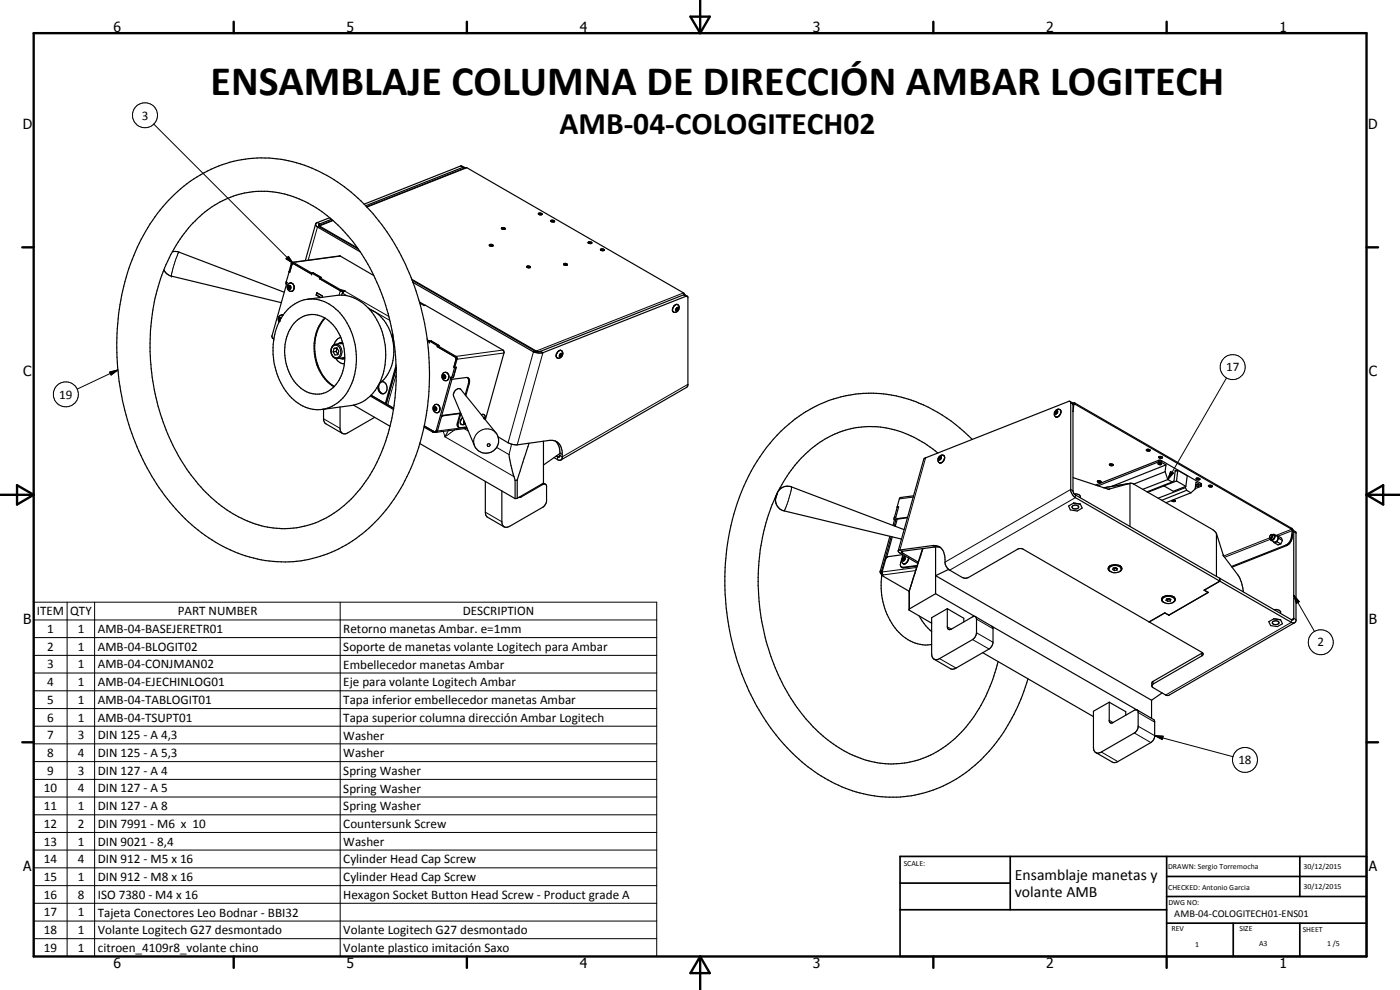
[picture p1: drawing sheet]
<svg xmlns="http://www.w3.org/2000/svg" width="420mm" height="297mm" viewBox="0 0 420 297" stroke-linecap="round" stroke-linejoin="round" font-family="sans-serif">
<g fill="none" stroke="#000" stroke-width=".35">
<path d="M139.3 50.2l-29.5 11.5M139.3 50.2l.2 .2M139.3 50.2l-1.1-.4-28.9 11.5M50.6 60.1a38.4 38.4 0 0 1 30.2-12.7 45.5 45.5 0 0 1 31.2 16.8 75.9 75.9 0 0 1 15.9 60.4 57.7 57.7 0 0 1-18.1 34.7 37.5 37.5 0 0 1-45 3.4 61.3 61.3 0 0 1-24.8-31.3 76.2 76.2 0 0 1 1.2-57.2 54.6 54.6 0 0 1 9.4-14.1zM51.7 75.6l1-.2 1 .2 31.6 12.1M59.3 65.6a27.9 27.9 0 0 1 35.6-3.2l.8 .5a47.7 47.7 0 0 1 14.7 16.3 68.2 68.2 0 0 1 8.5 31.3 62.5 62.5 0 0 1-3.9 24 37.5 37.5 0 0 1-19.4 22 28.1 28.1 0 0 1-26.6-2.9 52.1 52.1 0 0 1-20.4-28.1 66.5 66.5 0 0 1 .8-45.1 43.6 43.6 0 0 1 9.9-14.8zM87.7 79.2l-.8 2.5-.1-.1M87.7 79.2l.3-.2 5.5 3.2M87.8 78.7l-.4 .2-.7 2.6 .2 .2 .8-2.5M87.8 78.7l5.7 3.2M87.8 78.7l14.2-1.9 10.2 5.9M88 79.1l5.5 3.2"/>
<path d="M88 79.1l-.3 .1M88 79l-.1 .1M94.7 67.2l-3.1 10.9M95.3 66.8l.7 .4M95.3 66.8l-.4 .2a.77 .77 0 0 0 .4 1.1M95.3 68.1l12.8 7.5M95.6 67.7l11.7 6.7M95.7 67.6h.1M95.8 67.9l.1 .2M95.9 68.1h-.6M95.9 68.1l11.7 6.7M96 67.2l-.3 .4"/>
<path d="M99 65.3l-3.7 1.5M99.5 65.8l-3.5 1.4M99.8 66.1l-4.1 1.5M110.1 62l29.9-11.7 65.1 37.6 .4 .6M146.9 73.4a.76 .76 0 0 1 1.1 .3 .62 .62 0 0 1-.6 .2 .62 .62 0 0 1-.5-.5zM146.9 73.7l1 .1M150.5 68.4l.7-.1 .4 .3a.67 .67 0 0 1-1.1-.1zM150.6 68.6l.9 .1M161.6 64a.76 .76 0 0 1 1.1 .3 .72 .72 0 0 1-1.1-.2zM161.6 64.3l1 .1M165.3 66.2l.5-.2 .6 .3a.54 .54 0 0 1-.5 .4 .54 .54 0 0 1-.6-.3zM165.3 66.4l1 .1"/>
<path d="M169.2 79.4v-.2a.69 .69 0 0 1 1.1 .2v.1M169.2 79.4l.1 .1M169.2 79.4l1 .1M169.3 79.5h1M169.7 79.3l-.4 .2M176.6 72.9l.6-.1 .3 .2M176.6 72.6h.8l.2 .3-.4 .2-.6-.1-.1-.2zM180.3 75.1l.6-.1 .4 .2M180.3 75.1l.1-.4h.5l.4 .2v.2M180.3 75.1h1M49.2 80.9l.8 1.2 1.3 .7 33.1 8M83.9 95.7l.1 .5"/>
<path d="M84.1 95.7h-.2M84.1 95.7v.1M84.3 95.5l-.2 .2M84.4 95.5l-.3-.1-.2 .3M84.9 94.6a1.22 1.22 0 0 0-1.3 .6 1.22 1.22 0 0 0 .2 1.4M85.9 84.6l.2 .2-4.5 16.1 .1 .5 .5 .3M85.9 84.6l.2 .2-.1 .5-.2-.2zM85.9 84.6h.1M86.5 85.3a1.19 1.19 0 0 1 1.6 0 1.19 1.19 0 0 1 .1 1.6 1.19 1.19 0 0 1-1.8 .1 1.19 1.19 0 0 1 .1-1.7zM86.5 86.1l.3-.3 .3 .1 .1 .5-.2 .3-.4-.2M86.5 86.1l.1 .4M86.6 92.6a10 10 0 0 1 14.1 .1 20.4 20.4 0 0 1 2.8 26.1 10.2 10.2 0 0 1-16 .6 20.7 20.7 0 0 1-2.5-24.9z"/>
<path d="M86.6 86.5h.3M86.8 81.6l-.9 3M86.8 81.6h.1M86.8 86.1h-.3M86.8 86.1l.1 .4M86.9 86.5l.2 .1M87 85.9l-.2 .2M88.2 97a7.4 7.4 0 0 1 11.7 .4 14.7 14.7 0 0 1 1 17.9 7.3 7.3 0 0 1-11.7 .2 14.8 14.8 0 0 1-1-18.5zM92.2 89.8l8.8-1.2a12.1 12.1 0 0 1 11.6 6.6 20.7 20.7 0 0 1 0 21.9 10.4 10.4 0 0 1-7.1 4.6l-8.8 1.2M93.6 82l2.4 1.3M93.6 82l-.1 .3M94 81.9l2.3 1.4"/>
<path d="M94 81.9l-.4 .1M94.1 81.9h-.6M94.1 81.9l2.3 1.3-.4 .1M94.1 81.9h-.1M94.9 88.5l.2-.7 1.7 1M94.9 88.5h.1M94.9 88.5l1.3 .8M94.9 88.5l.3-.6 1.6 .9M94.9 88.5l1.4 .8M95.9 83.6l6.2 3.6M95.9 83.6h.1M95.9 83.6l6.7 3.8"/>
<path d="M96 83.3l-.1 .3M96 83.3l6.1 3.6 1.2 .3M96.8 88.8l-.1 .4M97.5 95.4a14.3 14.3 0 0 0-.5 17.7l1.5 1.7 1.7 1.3M97.6 95.5a14.5 14.5 0 0 0 2.2 20.1l.6 .4M102.2 87.2l.2 .1M102.6 87.4l.5 .1M102.6 87.4l.6 .1M102.7 87.9l-.1 .7M102.9 87.8l-.2 .1M102.9 87.9h-.2M103.3 87.2v.2"/>
<path d="M103.3 87.2l.3 .1-.7 .5M110.9 92.8a12.8 12.8 0 0 1 7.3 12 12 12 0 0 1-4.3 10.2M123.6 83.8l37.6 21.8M123.7 84.1l37 21.4M123.9 84.7l36.2 20.9M125.9 90.6l1.8 1.1M126 90.9l1.3 .8 .4-.1 23.5 13.6v.7l-5.5 20M158.1 80.2v-.1a.61 .61 0 0 1 .6-.3 .61 .61 0 0 1 .5 .5M158.1 80.2l.6 .2 .5-.1M158.1 80.2l1 .1M202.3 91.8a.93 .93 0 0 1 1.4-.2 .93 .93 0 0 1-.1 1.4 .97 .97 0 0 1-1.5 .6 .97 .97 0 0 1 0-1.6zM203.1 92.8l.3 .2"/>
<path d="M203.1 92.8l-.2 .1M203.5 92.6l-.1-.3-.6 .7 .2 .2 .4-.2M203.5 92.6l-.1 .4M203.5 92.6l-.3-.2-.1 .4M206.3 88.9l.1 .3v26.4l-.2 .5-37.9 21.9M206.3 88.9l-1.2-.4-42.9 16.9M206.3 88.9l-.3-.1-43.1 17M82.1 102v.1M82.2 101.9l-.1 .1M95 109.1l.3 .2M95.2 109.6l.3 .2M100.2 103.5a2.43 2.43 0 0 0 .6 4.1"/>
<path d="M100.3 104.5l.8-.1 .6 .9-.3 1.1-.9 .1-.5-.9M100.3 104.5l-.3 1.1M100.3 104.5l.8-.1-.2 1.1M100.8 107.6l1.1 1.2 1.4 .3M100.9 105.5l-.9 .1M100.9 105.5l.5 .8M102 107.5l.8 .2 .7-.2M102.3 101.3l-1.3 .7-.8 1.5M102.8 102.8h-.7l-.7 .4M102.8 102.7l-.5 .1M102.9 103.2l-.6-.1-2.1 .4M103.5 107.1l-2.7 .5"/>
<path d="M103.5 107.6l-.6 .1M111.2 118.8l6.9 4.1M111.3 118.6l6.8 3.9M111.4 118.6l4.2 2.5M114.1 114.9a2.07 2.07 0 0 0 1 3.2M114.5 114.5a1.89 1.89 0 0 1 1.7 1.6 1.89 1.89 0 0 1-1.2 2.1 1.81 1.81 0 0 1-1.6-2.4M114.7 114.5l-.3 .1M116.6 118.6l-.6 2.5 2.1 1.4M116.7 117.9l.1 .1M116.8 118l-.3 .6M116.8 117.6l.1 .1M117.8 100.1l-.2 .9"/>
<path d="M117.9 102.1l.3 .5M117.9 100.6l.2 1.6M118.2 112.8h.1M118.3 112.5v.1M118.3 112.6l-1.5 5.4M118.7 111l.1 .1M118.8 110.7h.1M118.8 111.1l-.5 1.5M118.8 110.4l.1 .1M118.9 109.6l-3.3 11.5M118.9 110.5l-.1 .6M118.9 110.3l-3 10.7-.3 .1"/>
<path d="M128.2 101.9l3.1 1.9M128.3 102.3l.6 .4v-.3M129.4 102.3l2.3 1.4M129.4 102.3l-.5 .1M129.4 102.3l2.4 1.4M129.4 102.3h.1M131.2 104l5.4 3.1 .3 .6M131.2 104h.1M131.3 104l5.5 3.2M131.3 103.8h.1M131.3 103.8l-.1 .2M131.3 103.7l5.7 3.3 .2 .6-.7 2.6"/>
<path d="M131.3 103.7v.3M131.8 103.7h-.5M132.9 112.1a1.19 1.19 0 0 1 1.6 0 1.19 1.19 0 0 1 .1 1.6 1.19 1.19 0 0 1-1.7 .1 1.19 1.19 0 0 1 0-1.7zM133 112.9l.2-.3 .4 .1 .1 .5-.3 .3-.3-.1M133 112.9l.1 .5M133.3 112.9h-.3M133.3 112.9l.1 .4M133.4 113.3l-.3 .1M133.4 113.3l.1 .1M133.4 112.6l-.1 .3M135.4 113.2l-.2 .5 .3 .1M135.6 113.3l-.2-.1-4.5 16-.4 .3"/>
<path d="M135.6 113.3l-.1 .5M135.6 113.8l-4.3 15.4M136 113.2l-.4 .1M136.2 110.2h.1M136.2 110.2l.2 .1M136.2 110.1l.3 .1M136.4 110.3l-.8 3M136.5 110.2h.4l-.9 3M136.7 107.2l.2 .5M136.7 117.1l.9-.5 .7 .2 10.5 13.1a3.8 3.8 0 0 1-1 5.6 3.8 3.8 0 0 1-5.4-1.8l-6.3-14.8v-.7zM136.9 110.2l-.9 3M136.9 110.2l-.5 .1"/>
<path d="M136.9 110.2h.1M136.9 107.7l-.7 2.5M136.9 107.7l-.7 2.4M140.3 113.3l-4.8 .5M140.3 113.3a1.39 1.39 0 0 1 .5 1.9l-1 3.5M140.3 113.3l.3 .6 .1 .8-1.1 3.8M160.1 105.6l1.4 .3 1.4-.1M160.7 105.5l-.6 .1M160.7 105.5h.2M162.2 105.4l.7 .4M162.2 105.4l-1 .1M167.3 105.6a.93 .93 0 0 1 1.5-.2 .93 .93 0 0 1-.1 1.4 .92 .92 0 0 1-1 .7 .92 .92 0 0 1-.8-.8z"/>
<path d="M168.1 106.6l.4 .2M168.1 106.6l-.1 .1M168.3 106.2l-.2 .4M168.3 106.2l.3 .1M168.6 106.3l-.1-.2-.4 .2-.2 .4 .2 .3 .4-.2M168.6 106.3l-.1 .5M97.1 122.8v3.2l.3 .8 5.4 3.2M102.1 122.1v6.7l.7 1.2M106.1 121.5l10.9 6.4M112.4 125.2l-8.3 4.8h-1.3M126 133.1l28.6 16.5M127.2 128.1l2.6 1.5 .8 .1"/>
<path d="M130.1 129.4l-2.8-1.6 3.2 1.7M130.2 121.7a1.14 1.14 0 0 1 1.5-.1 1.14 1.14 0 0 1 .3 1.5 1.15 1.15 0 0 1-1.7 .5 1.15 1.15 0 0 1-.2-1.7zM130.2 122.5l.3-.3 .3 .1 .2 .5-.2 .3-.4-.1M130.2 122.5l.2 .5M130.5 122.5h-.3M130.5 122.5l.2 .4M130.7 122.9l-.3 .1M130.7 122.9l.1 .1M130.7 129.5l-.1 .2M130.7 122.3l-.2 .2M131.3 129.3l-.3 .4h-.4M131.3 129.2l-.8 .3"/>
<path d="M138.1 124l-5.5 .7M138.1 124.1l-5.1 .7-.6 .4M138.2 123.7l-.9 3.2a.97 .97 0 0 0 .5 1.4M138.3 124.1l-.8 2.9v.9l.5 .5 2-.3M138.8 125.3a1.27 1.27 0 0 0-.2 2.1l1-.3M139.2 126.6h.1M139.3 126.4l-.1 .3 .3 .2M139.4 126.6h-.1M140.2 128.5l-9.3 1.2M145.1 124.4l-.6 .1M145.1 124.4h.1M145.2 124.4a1.08 1.08 0 0 1 .3 1.4"/>
<path d="M145.2 125.3l.2 .3M145.3 125.5l.1 .1M145.4 125.6h.1M149.5 131.1l3.2 1.9 2 .5 10.3-1.4a3.4 3.4 0 0 1 3.7 3.7v1.5a.85 .85 0 0 1-1.4 .6l-1-.6M152.8 136.4l.6 3.3 1.2 4.4M158.8 133l-3.6 11.1M163.1 132.4v12.5M166.7 132.3a4.8 4.8 0 0 1 1.1 4.9l-.9-.4M168.1 136.1l-5 3.4M281.5 135.9a30.7 30.7 0 0 0-24.6-7.6 29.8 29.8 0 0 0-16.4 9.1 42.2 42.2 0 0 0-6.9 9.8M281.8 137.7l.3 .1M281.9 136.9l.2-.1a.87 .87 0 0 1 1.3 0 .87 .87 0 0 1-.1 1.2l-.4 .7a.96 .96 0 0 1-1.4-.3 .96 .96 0 0 1 .3-1.3z"/>
<path d="M281.9 137.2l-.1 .5M281.9 137.2l.4-.1 .1 .2M281.9 137.2l.3 .2M282.2 137.4l-.1 .4M282.4 137.3l-.5 .6-.1-.2M282.4 137.3l-.2 .1M283.2 136.7h.1M291.8 131.8a44.8 44.8 0 0 0-22.1-12.8 35.4 35.4 0 0 0-13.6-.6 39.5 39.5 0 0 0-24 13.4 64.2 64.2 0 0 0-14.6 41.2 76.4 76.4 0 0 0 11.7 42.3 51.8 51.8 0 0 0 26.7 22 37.6 37.6 0 0 0 38.5-9.3 56.6 56.6 0 0 0 14.1-24.3M316.9 123.5l.3-.2 .2 .2-.5 .7-.2-.3M316.9 123.5l-.2 .4M316.9 123.5l.2 .2M317 123a.93 .93 0 0 1 1.4 .1 .93 .93 0 0 1-.3 1.4 .93 .93 0 0 1-1.4 .5 .93 .93 0 0 1-.1-1.5z"/>
<path d="M317.1 123.7l-.1 .4-.3-.2M317.3 123.6l-.2 .1M321.1 120.4l.2 .5v26.3l.3 .9 .6 .8 65.4 37.8 .7 .2 .4-.1 .2-.6v-26.4l-.8-.7M321.1 120.4l.9 .6M321.1 120.4h-.4l-43.3 17.1-7.8 27.8M322 121v26.4l.4 .9 65.4 37.7 .5-.5v-25.9l-.3-.6M322 123.4l.3-2 .2-.2 65.1 37.6 .2 .4-.2 2a3.1 3.1 0 0 1-1.7 2.3l-16.3 6.5M322.2 120.9h.4l65 37.6 .4 .5M322.2 120.9l-.2 .6M322.3 120.9l-.3 .1M333 139.3l1 .1M333 139.3l-.1 .1a.59 .59 0 0 0 .6 .3 .59 .59 0 0 0 .5-.3"/>
<path d="M333.1 139.2l.3 .2h.6M344.1 134.9a.76 .76 0 0 1 1.1 .3 .75 .75 0 0 1-1.2-.1zM344.1 134.9l1 .1M347.6 139h.8l.2 .2a.63 .63 0 0 1-1.1-.1zM347.8 137.1a.62 .62 0 0 1 1 .3 .62 .62 0 0 1-1-.3zM347.8 137l1 .2M347.9 138.9h.4M349.9 139.5l-.2 2M349.9 139.5l-16.2 6.4M349.9 139.5l-1.4-.8-.7-.1-18.3 7.2M145.7 144.4v9.3l.1 .9 .3 .5 5.2 3M150.6 147.3v9.2l.2 1 .5 .6"/>
<path d="M154.6 144.1v5.5M155.2 144.1h-.6M155.2 149.5l-.6 .1M155.2 144.1v5.4M155.8 149.2l.7-.1 6.4-3.7a.72 .72 0 0 1 1.1 .4v4.9l-.9 1.4-10.1 5.8-1.2 .3-.5-.1M163.1 144.9l.6 .4M163.1 144.9l-7.9 4.6M233.1 148.4a66 66 0 0 0 1.5 56.2 46.3 46.3 0 0 0 22 22.3 27.3 27.3 0 0 0 30-5.3 46.3 46.3 0 0 0 12.9-23.1M233.7 147.2a3.3 3.3 0 0 1 3.8-1.1l33.8 12.8M233.7 147.2l-.6 1.1-.3 1.3a3.3 3.3 0 0 0 2.5 3.7l35.2 8.5M268.3 155.7l.2 .2M268.4 155.2h.1"/>
<path d="M268.5 155.9l-.5 1.7M268.8 155.2h-.4M268.8 155.2h-.4l-.1 .5M268.9 155.8l-.5 2M269.2 152.1h.5l-.9 3.1M269.2 152.1l.1 .1M269.3 152.2l-.9 3M269.3 155.7l-.6 2.2M269.7 152.1l-.4 .1M272.3 155.4l-3.8 .5M272.4 155.2l-4.1 .5M274.2 148.8l-4.1 .6-.9 2.7"/>
<path d="M321.8 151.8a1.06 1.06 0 0 1 1.9 .5l-.6 .4h-.7l-.6-.4zM322 143.3l10.6 3.5 6.5-1.8M322.2 151l-1.5 .8 .5 1.2 2.1 .3 1.5-.9-.6-1.1M322.2 151l2 .3M322.4 148.2a1.24 1.24 0 0 1 1.8 1.2M328.8 145.5l18.9-7.4h.6l12.1 6.9 .2 .2-.1 .6M329.4 144.3l.6-.1 .5 .3a.67 .67 0 0 1-1.2-.1zM329.4 144.3l1 .1M339.1 145v13M339.1 145l1.1 .2M339.2 145l-8 1.3M340.2 145.2l23.8 13.7 1.1 1.1"/>
<path d="M349.3 145.6v.2l2.8 1.6 3.8-1.5M349.7 141.5l.8 2.4M349.7 141.5l-9.4 3.7M350.5 143.9l1.3 .7M350.5 143.9l-7.5 2.9M351.8 144.6l-7.6 3M351.8 150.1l.9 .1M352.2 149.9l.6 .5-.8 .1-.4-.3M353 141.3l-.3 .1M353 141.3l-.3-.2-.4 3.2-.5 .3M353.1 144.3l2.8 1.6M353.1 144.3l-8.6 3.4"/>
<path d="M353.5 141.1l2.8 1.6-.4 3.2M353.5 141.1l-.4 3.2M353.5 141.1l-.5 .2M355.8 146.3l.3 .8M355.8 146.3l-8.2 3.2M355.8 146v.3M356.1 147.1l-7.5 3M356.1 147.1l1.3 .8M357.4 147.9l-7.5 2.9M358.7 146.6l1.8-.7v-.3l-1.6-.9-.2 2-1.3 1.2M359 143.5a.71 .71 0 0 1 1.1 .4h-1zM359.1 143.5l.9 .1"/>
<path d="M359.1 145.4l-.3 .1M359.1 145.4h.4M359.1 145.4h.1M359.3 145.4l.4 .1 .1 .3-.4 .1-.6-.2M362.7 145.8a.65 .65 0 0 1 1.1 .2l-.8 .1zM362.8 145.7l1 .1M388 159l-.2 2.4a3.3 3.3 0 0 1-1.6 2.3l-16.5 6.5M264.6 172.6l8.3 4.8M264.6 172.6h.1M264.6 172.6a20.5 20.5 0 0 0 6.5 18.4 10.8 10.8 0 0 0 8.5 2.4M264.7 172.3l-.1 .3M264.7 172l.1 .3"/>
<path d="M264.7 172.3v.2M264.8 172.3l.2 .2-.4 .1M264.8 172.3h-.1M266.1 167.2h.1M266.1 167.3l-1.4 4.7M267.1 160.9l-3 10.6 .1 .5 .5 .3M267.5 161l-2.9 10.2 .1 .8M267.8 161.1l-1.7 6.1M269.6 165.3l.5-.3 9.7-1.3a3.2 3.2 0 0 1 3.7 3.1l.1 1.1a3.1 3.1 0 0 0 1.4 3.2l3.8 2.2 .7 .2 1-.1 15-8.7 1.2-.1 38.2 22M269.6 165.3l.3 .6 5.6 3.1M270.9 166.4l-4.8 .9M271 166.5l-.8 2.9 .3 .7 .5 .1 4.3-.5"/>
<path d="M271.1 167.6l-.2 .4M271.1 167.6l.3-.3 .2 .3M271.1 167.6l.3 .1M271.4 167.7l-.2 .4-.3-.1M271.6 167.6l-.5 .6-.2-.2M271.6 167.6l-.2 .1M271.7 166.9a1.17 1.17 0 0 0-1.1 1.1 1.17 1.17 0 0 0 1 1.2l.8-.8 .3-1M274.6 172.1l-1.3 3.8M275.2 169.8l-4 .5-.7-.1M276.8 164.6l-3.9 12.8M277 164.6l-2.1 6.3M280.8 164.1v14"/>
<path d="M280.8 178.1l11.8 6.9M280.8 178.1l-7.9 4.6M282.2 164.3l-1.7-.2-9.9 1.4 .2 .4 4.8 2.8M284.7 170.9l-3.9 1.8 64.8 37.4M332.9 170l-.1 .8 .3 .6M333.2 169.7a.91 .91 0 0 0-.6 .8 .91 .91 0 0 0 .4 .9M333.2 169.7l-.2 .2M333.2 169.7a3.4 3.4 0 0 1 2.8 0M334.2 170.4l.2 .2M334.4 170.6v.6M335.1 170.5l-.7 .1M335.2 171.1l.2-.5-.6-.3-.7 .1-.2 .5 .5 .3"/>
<path d="M335.2 170.5v.6M335.2 171.1l-.8 .1M336 169.7a.98 .98 0 0 1 .7 1.1 .98 .98 0 0 1-.9 .8l-1.6 .2-1.2-.4M336 169.7l.5 .6v.7l-.5 .5M336.5 170.6a2.34 2.34 0 0 0-3.7 0M348.8 179.9a2.3 2.3 0 0 1 3.7-.1v.2M348.9 179.2a1.36 1.36 0 0 0 .3 1.5 1.36 1.36 0 0 0 1.4 .4l1.2-.2 .4-.3M349 179.1a2.64 2.64 0 0 1 3.7 .6l-.1 .6-.4 .3M349.3 179a.92 .92 0 0 0-.7 .9 .92 .92 0 0 0 .7 .9M350.3 179.7l.2 .1M350.5 179.8v.6M351.1 179.7l-.6 .1"/>
<path d="M351.2 179.7v.6M352.1 179l.4 .6v.4M361.4 177.1l1.2 .7M361.4 177.1l1.2 .7-11.8 6.8M362.6 177.7v.1M362.6 177.8l-11.8 6.8M365.1 160v12.9M365.1 160.1l2.1 6.7 4.6 6.2 .8 1.9 .6 2.7M366.1 173.5v.9l-4.7 2.7M381 161.1l.2 .4M381.2 161.5l.6 .3M381.5 162.1l1 .6h.3"/>
<path d="M381.5 161.7l.2 .1M381.6 160.4h.1a.6 .6 0 0 1-.6 .9l-.1-.2M381.7 161.8h.2M381.9 160.4a.8 .8 0 0 1-.7 1.1M382 160.4a.55 .55 0 0 1 .7 .2 .55 .55 0 0 1-.1 .8l-.5 .6-.4 .2-.4-.3v-.3M382.3 162.6l.1 .2M382.3 160.7l-.6-.3-.7 .7M382.4 162.8l1.2 .7 .8-.3M382.5 160.4l1.1 .7-.2 .9M382.8 162.7l-.4 .1M383.2 162.5l-.4 .2M383.2 162.5l1.2 .7"/>
<path d="M383.4 162.2l-.6 .5M383.4 160.8l1.2 .7 .3 .7M383.4 162l-.2 .5M383.4 160.8l.3 .7M383.4 160.8h-.2M383.7 161.5l-.3 .5M383.7 161.5l1.2 .7M384.9 162.2l-.5 1M272.9 182.7v-5.5l-.1 5.8 6.8 4M272.9 182.7l-.1 .2M275.8 184.8l2 2.9 1.8 1.8M284.3 182.6v5.5a.75 .75 0 0 0 .4 .8 .75 .75 0 0 0 .8-.1l6.5-3.8h.6l.4 .3 .1 4.6-.6 1.5-10.8 6.4h-1.4"/>
<path d="M284.3 182.6l5 2.9v1.1M284.3 182.6l-4.7 2.7v11l.2 .9 .5 .6M292.7 185l5.1 3M294.9 195.8l33.3 19.2M297.8 188l.2 .6v4.1l-.2 .8-.6 .9-10.3 6-.9 .4-.7-.1-5-2.9M297.8 188l43.4 25M344.9 186.6l15.8 9.1a.57 .57 0 0 1 .4 .6 .57 .57 0 0 1-.4 .5l-14.6 8.4-.4 .6M350.8 184.6l-1.2-.7-4.7 2.7M350.8 184.5v.1M351.2 180.3l.2-.4-.6-.3-.7 .1-.2 .4 .6 .3M351.2 180.3l-.7 .1M352.2 180.6l-.2 .2"/>
<path d="M352.5 180l-.3 .6M360.9 195.8l-15 8.7-.2 1.3M382.1 186.4a1.13 1.13 0 0 1 1.7 .6 1.21 1.21 0 0 1-2-.2zM382.3 185.7l-1.5 .8 .5 1.2 2.1 .3 1.5-.8-.6-1.2M382.3 185.7l2 .3M382.3 182.9a1.89 1.89 0 0 1 2 .7v.5M388.6 186.8l-37.9 21.9-.9-.2-3.7-2.2-.4-.5M328.2 213.4l4.7-2.7v5.6a.68 .68 0 0 0 .4 .6 .68 .68 0 0 0 .7-.1l6.4-3.7a.7 .7 0 0 1 1.2 .5v4.5l-.6 1.3-10.5 6.2a1.43 1.43 0 0 1-1.7 .2 1.43 1.43 0 0 1-.6-1.5zM332.9 210.7l5 2.8v1.1M341.3 213l5.1 3.1 .1 4.9-.5 1.2-.6 .6-10.6 6h-.8l-5.1-3M345.6 210.1v5.5M348.8 207.9l-3.2 2.2"/>
</g>
<g fill="none" stroke="#000" stroke-width=".3">
<path d="M46.1 37.2l41.9 41.8M138.2 49.8l.7 .4M140.1 50.3l-30 11.8M53.7 75.6l-1.5 3.8-.7 3.4M85.8 77.6l.8-.7 1.4 2.1zM87.4 79.1l.3 .1M95.3 68.1l-2.8 10M96 67.2l-.1 .4M100 66.2l-4.2 1.7M102.1 76.8l-14.1 1.9v.3M51.5 82.8h.1M84.4 95.3l-.3-.1-.3 .2 .1 .9"/>
<path d="M84.4 94.5l.5 .1M86.5 85.8l.3-.2a.62 .62 0 0 1 .5 .6 .62 .62 0 0 1-.5 .6l-.4-.3zM87.2 84.9a1.34 1.34 0 0 1 1 1.1 1.34 1.34 0 0 1-.8 1.4M102.1 86.9l-.1 .3M102.1 87.2h.1M102.1 87.2l-.3 1.4M102.9 88l1.2 .7M103.5 87.3l13.2 7.7M110.5 92.4l6.5 3.7M203 92.4l.3-.2a.54 .54 0 0 1 .4 .5 .54 .54 0 0 1-.5 .6l-.4-.1zM203.4 91.4a1.4 1.4 0 0 0-1.3 .7 1.4 1.4 0 0 0 0 1.5M205.1 88.5l.8 .4"/>
<path d="M205.1 87.9l-44.2 17.6M32.9 111.6l2.5-.6-2.1 1.5zM35.4 111l-12.3 5.8M99.9 103.9a1.55 1.55 0 0 1 1.7 0 1.55 1.55 0 0 1 .7 1.7 1.45 1.45 0 0 1-1.4 1.8 1.45 1.45 0 0 1-1.5-1.7l.1-1zM100.7 103.3a2.24 2.24 0 0 1 1.9 1.9 2.24 2.24 0 0 1-1.3 2.4M118.9 112.4l-2.5 9.1M133 112.6a.51 .51 0 0 1 .6-.1 .51 .51 0 0 1 .2 .6l-.1 .3a.57 .57 0 0 1-.8 0 .57 .57 0 0 1 .1-.8zM133.6 111.7a1.3 1.3 0 0 1 1.1 1.1 1.3 1.3 0 0 1-.8 1.4M140.6 115.1l.2 .1M150.9 105l-14 1.9-.1 .3M151.2 105.9l-14.1 1.9-.2-.1M160.1 105.6l-7.6 27.2"/>
<path d="M162.9 105.8l-7.7 27.7M168.1 106.2l.4-.2a.6 .6 0 0 1 .1 .7 .6 .6 0 0 1-.8 .3zM168.5 105.2a1.4 1.4 0 0 0-1.3 .7 1.4 1.4 0 0 0 0 1.5M206.4 115.3l-37.7 21.8-.6-.4-.8 .4v.8M368.1 113.4l-17.6 30.5M97.1 125.6l5 2.9M129.9 129.3l-.1 .3M130.2 122.2l.4-.2a.66 .66 0 0 1 .5 .6 .66 .66 0 0 1-.4 .7 .7 .7 0 0 1-.5-1.1zM130.3 129.5v.2M130.9 121.3a1.31 1.31 0 0 1 1.1 1.1 1.31 1.31 0 0 1-.8 1.4M131.3 129.1l-.4 .1M132.8 124.6l.2 .2"/>
<path d="M133 129.5l.6 1.6M133.6 131.1l20.7 11.9M134.5 129.2l-.9 1.9M136.5 129l-2.9 2.1M137.3 126.9l.2 .1M138.9 125.3a1.38 1.38 0 0 0-.4 2M139.3 126.2l-.2 .8h.5M139.3 128.6l1.2 .7M140 128.2l-8.8 1.1M145.1 125.2l.3 .1v.4M145.2 124.4l-.7 .1M148.8 129.9a3.9 3.9 0 0 0-4.7-.6 3.9 3.9 0 0 0-1.7 4.4"/>
<path d="M153.5 133.3l-.7 3.1-3.8-2.2M168.1 135.9l.6 .4M277.8 137.4l-7.7 27.6 .7 .4M281.9 137.2l.5-.3a.61 .61 0 0 1 0 .8 .61 .61 0 0 1-.7 .2zM283.2 136.7a1.48 1.48 0 0 1-1.3 2.2M316.8 123.4l.5-.2a.61 .61 0 0 1 0 .7 .61 .61 0 0 1-.7 .2zM318.1 122.9a1.45 1.45 0 0 1-1.2 2.2M321.3 120.9l1 .5M322 123.4h.1M322.6 120.9v.3l-.3 .1M347.7 138.1l-.1 .5M348.6 138.2l-.1 .5"/>
<path d="M145.7 153.7l4.9 2.8M156.3 148.9l.2 .2M162.6 145.2l.3 .2M232.9 149.1h.1M233.2 148.3l-.3 .8M233.2 148.2l-.3 .9M237.5 146.1l-1 4.4-1.2 2.8M274.1 149.1l-4.2 .6M322 147.3l-.7-.4-37.7 21.8M322.7 148.5v.8l-37.7 21.8M332.9 146.8h-.2M332.9 146.7l-.2 .1"/>
<path d="M339.1 145l-7.9 1.3M351.3 141.5l.9 .4-1.7 2zM360.4 145l-.1 .5M387.6 158.5v.3l-4.7 1.9M388.1 159.3l-.3-.1-4.2 1.7M388.3 159.6l.6 .3M264.6 171.2l-.4 .1M264.7 172.1l-.3 .1M264.8 172.3l-.1 .3M271 165.4l-.2 .5-.6 .1M271 170.2l.2 .1M271 167.4l.5-.2a.66 .66 0 0 1 .1 .8 .66 .66 0 0 1-.7 .3l-.1-.2z"/>
<path d="M272.6 167.4a1.61 1.61 0 0 1-1.5 1.8M274.8 171.2l-9.8 1.3M275.1 170.3l-10.4 1.3M279.8 163.7l.7 .4M381.1 161.4l-13.9 5.4M381.3 161.8l-13.8 5.4M382.3 160.7l.2 .5-.6 .6M385.9 163.5l.3 .2M387.6 161.2l.2 .2M388.3 178.6l1.6 1.9-.8 .5zM388.3 178.6l6.2 10.8M10.1 180.7h187v106.3h-187z"/>
<path d="M10.1 186h187M10.1 191.3h187M10.1 196.6h187M20.1 180.7v106.3M28.4 180.7v106.3M102.1 180.7v106.3M282 197.6l4.9 2.8M284.3 188.1l1.2 .7M291.9 191.9l4.9 2.8M293.1 185.8l4.9 2.8M293.1 189.9l4.9 2.8M360.7 196v.8"/>
<path d="M388.9 185.9l-.6-.4-.7 .4v.8l-37.8 21.8M10.1 201.9h187M10.1 207.3h187M10.1 212.6h187M10.1 217.9h187M332.9 216.1l1.1 .7M340.4 219.9l5 2.9M341.6 213.8l4.9 2.9M341.6 217.9l4.9 2.8M346.1 204.4v.8M10.1 223.2h187M10.1 228.5h187"/>
<path d="M10.1 233.8h187M10.1 239.1h187M330.5 225.6l5 2.9M346.5 220.7l2.6 .2-.3 1zM346.5 220.7l23.5 6.3M10.1 244.5h187M10.1 249.8h187M10.1 255.1h187M10.1 260.4h187M10.1 265.7h187M10.1 271h187M10.1 276.4h187"/>
<path d="M10.1 281.6h187"/>
<circle cx="43.5" cy="34.6" r="3.8"/>
<circle cx="19.8" cy="118.3" r="3.7"/>
<circle cx="370" cy="110.2" r="3.7"/>
<circle cx="146.7" cy="133.6" r=".44"/>
<circle cx="396.4" cy="192.7" r="3.8"/>
<circle cx="373.6" cy="228" r="3.7"/>
</g>
<g fill="#000">
<circle cx="84" cy="96.2" r=".18"/>
<circle cx="93.5" cy="82.2" r=".18"/>
<circle cx="95.2" cy="87.9" r=".18"/>
<circle cx="96" cy="83.3" r=".18"/>
<circle cx="128.9" cy="102.7" r=".18"/>
<circle cx="145.2" cy="125.3" r=".18"/>
<circle cx="367.1" cy="166.5" r=".18"/>
</g>
<g fill="none" stroke="#000" stroke-width=".71">
<path d="M10.1 9.9h400v277.1h-400zM70.1 6.5v3.4M140.1 6.5v3.4M207.2 5h5.8l-2.9 4.9zM210.1 0v9.9M280.1 6.5v3.4M350.1 6.5v3.4M6.7 74.2h3.4M410.1 74.2h3.5M.1 148.5h10M5.1 145.6l5 2.9-5 2.9zM410.1 148.5h10"/>
<path d="M410.1 148.5l5-2.9v5.8zM6.7 222.7h3.4M410.1 222.7h3.5M70.1 287v3.4M140.1 287v3.4M210.1 287v10M210.1 287l2.9 5h-5.8zM280.1 287v3.4M350.1 287v3.4"/>
</g>
<path d="M270.1 257h140v30h-140zM303.2 257v16M350.1 257v30M390.1 257v12M270.1 265h33.1M270.1 273h80M350.1 277h60M350.1 269h60M350.1 263h60M370.1 277v10M390.1 277v10" fill="none" stroke="#000" stroke-width=".51"/>
<path d="M85.8 77.6l.8-.7 1.4 2.1zM32.9 111.6l2.5-.6-2.1 1.5zM351.3 141.5l.9 .4-1.7 2zM388.3 178.6l1.6 1.9-.8 .5zM346.5 220.7l2.6 .2-.3 1z" fill="#000"/>
<text font-size="12.6" x="63.2" y="28.4">ENSAMBLAJE COLUMNA DE DIRECCIÓN AMBAR LOGITECH</text>
<text font-size="9.4" x="167.9" y="40.1">AMB-04-COLOGITECH02</text>
<g font-size="4.7">
<text x="304.6" y="263.9">Ensamblaje manetas y</text>
<text x="304.6" y="269.3">volante AMB</text>
</g>
<g font-size="4.2">
<text x="34" y="9.6">6</text>
<text x="104" y="9.6">5</text>
<text x="174" y="9.6">4</text>
<text x="244" y="9.6">3</text>
<text x="314" y="9.6">2</text>
<text x="384" y="9.6">1</text>
<text x="6.8" y="38.7">D</text>
<text x="410.6" y="38.7">D</text>
<text x="7" y="112.9">C</text>
<text x="410.8" y="112.9">C</text>
<text x="7" y="187.1">B</text>
<text x="410.8" y="187.1">B</text>
<text x="7" y="261.4">A</text>
<text x="410.8" y="261.4">A</text>
<text x="34" y="290.4">6</text>
<text x="104" y="290.4">5</text>
<text x="174" y="290.4">4</text>
<text x="244" y="290.4">3</text>
<text x="314" y="290.4">2</text>
<text x="384" y="290.4">1</text>
</g>
<g font-size="3.9">
<text x="42.5" y="35.9">3</text>
<text x="368" y="111.4">17</text>
<text x="17.8" y="119.6">19</text>
<text x="11" y="184.6">ITEM</text>
<text x="21.1" y="184.6">QTY</text>
<text x="53.3" y="184.6">PART NUMBER</text>
<text x="138.9" y="184.6">DESCRIPTION</text>
<text x="14.2" y="189.9">1</text>
<text x="23.3" y="189.9">1</text>
<text x="29.3" y="189.9">AMB-04-BASEJERETR01</text>
<text x="103" y="190">Retorno manetas Ambar. e=1mm</text>
<text x="14.2" y="195.2">2</text>
<text x="23.3" y="195.2">1</text>
<text x="29.3" y="195.2">AMB-04-BLOGIT02</text>
<text x="103" y="195.3">Soporte de manetas volante Logitech para Ambar</text>
<text x="395.4" y="194">2</text>
<text x="14.2" y="200.6">3</text>
<text x="23.3" y="200.6">1</text>
<text x="29.3" y="200.6">AMB-04-CONJMAN02</text>
<text x="103" y="200.7">Embellecedor manetas Ambar</text>
<text x="14.2" y="205.9">4</text>
<text x="23.3" y="205.9">1</text>
<text x="29.3" y="205.9">AMB-04-EJECHINLOG01</text>
<text x="103" y="206">Eje para volante Logitech Ambar</text>
<text x="14.2" y="211.2">5</text>
<text x="23.3" y="211.2">1</text>
<text x="29.3" y="211.2">AMB-04-TABLOGIT01</text>
<text x="103" y="211.3">Tapa inferior embellecedor manetas Ambar</text>
<text x="14.2" y="216.5">6</text>
<text x="14.2" y="221.8">7</text>
<text x="23.3" y="216.5">1</text>
<text x="23.3" y="221.8">3</text>
<text x="29.3" y="216.5">AMB-04-TSUPT01</text>
<text x="29.3" y="221.8">DIN 125 - A 4,3</text>
<text x="103" y="216.6">Tapa superior columna dirección Ambar Logitech</text>
<text x="103" y="221.9">Washer</text>
<text x="14.2" y="227.1">8</text>
<text x="23.3" y="227.1">4</text>
<text x="29.3" y="227.1">DIN 125 - A 5,3</text>
<text x="103" y="227.2">Washer</text>
<text x="14.2" y="232.5">9</text>
<text x="23.3" y="232.5">3</text>
<text x="29.3" y="232.5">DIN 127 - A 4</text>
<text x="103" y="232.5">Spring Washer</text>
<text x="371.7" y="229.3">18</text>
<text x="13.2" y="237.7">10</text>
<text x="23.3" y="237.7">4</text>
<text x="29.3" y="237.7">DIN 127 - A 5</text>
<text x="103" y="237.8">Spring Washer</text>
<text x="13.2" y="243.1">11</text>
<text x="23.3" y="243.1">1</text>
<text x="29.3" y="243.1">DIN 127 - A 8</text>
<text x="103" y="243.2">Spring Washer</text>
<text x="13.2" y="248.4">12</text>
<text x="23.3" y="248.4">2</text>
<text x="29.3" y="248.4">DIN 7991 - M6 x 10</text>
<text x="103" y="248.5">Countersunk Screw</text>
<text x="13.2" y="253.7">13</text>
<text x="23.3" y="253.7">1</text>
<text x="29.3" y="253.7">DIN 9021 - 8,4</text>
<text x="103" y="253.8">Washer</text>
<text x="13.2" y="259">14</text>
<text x="23.3" y="259">4</text>
<text x="29.3" y="259">DIN 912 - M5 x 16</text>
<text x="103" y="259.1">Cylinder Head Cap Screw</text>
<text x="13.2" y="264.3">15</text>
<text x="13.2" y="269.7">16</text>
<text x="23.3" y="264.3">1</text>
<text x="23.3" y="269.7">8</text>
<text x="29.3" y="264.3">DIN 912 - M8 x 16</text>
<text x="29.3" y="269.7">ISO 7380 - M4 x 16</text>
<text x="103" y="264.4">Cylinder Head Cap Screw</text>
<text x="103" y="269.7">Hexagon Socket Button Head Screw - Product grade A</text>
<text x="13.2" y="275">17</text>
<text x="23.3" y="275">1</text>
<text x="29.3" y="275">Tajeta Conectores Leo Bodnar - BBI32</text>
<text x="13.2" y="280.3">18</text>
<text x="23.3" y="280.3">1</text>
<text x="29.3" y="280.3">Volante Logitech G27 desmontado</text>
<text x="103" y="280.3">Volante Logitech G27 desmontado</text>
<text x="13.2" y="285.6">19</text>
<text x="23.3" y="285.6">1</text>
<text x="29.3" y="285.7">citroen_4109r8_volante chino</text>
<text x="103" y="285.7">Volante plastico imitación Saxo</text>
</g>
<text font-size="3.1" x="352.4" y="275.2">AMB-04-COLOGITECH01-ENS01</text>
<g font-size="2.4">
<text x="271.2" y="259.7">SCALE:</text>
<text x="350.6" y="260.8">DRAWN: Sergio Torremocha</text>
<text x="391.2" y="260.6">30/12/2015</text>
<text x="350.6" y="267">CHECKED: Antonio Garcia</text>
<text x="391.2" y="266.7">30/12/2015</text>
<text x="350.6" y="271.4">DWG NO:</text>
<text x="351.6" y="279.3">REV</text>
<text x="372" y="279.4">SIZE</text>
<text x="391" y="279.6">SHEET</text>
<text x="358.7" y="284.1">1</text>
<text x="377.9" y="283.8">A3</text>
<text x="398.3" y="283.8">1 /5</text>
</g>
</svg>
